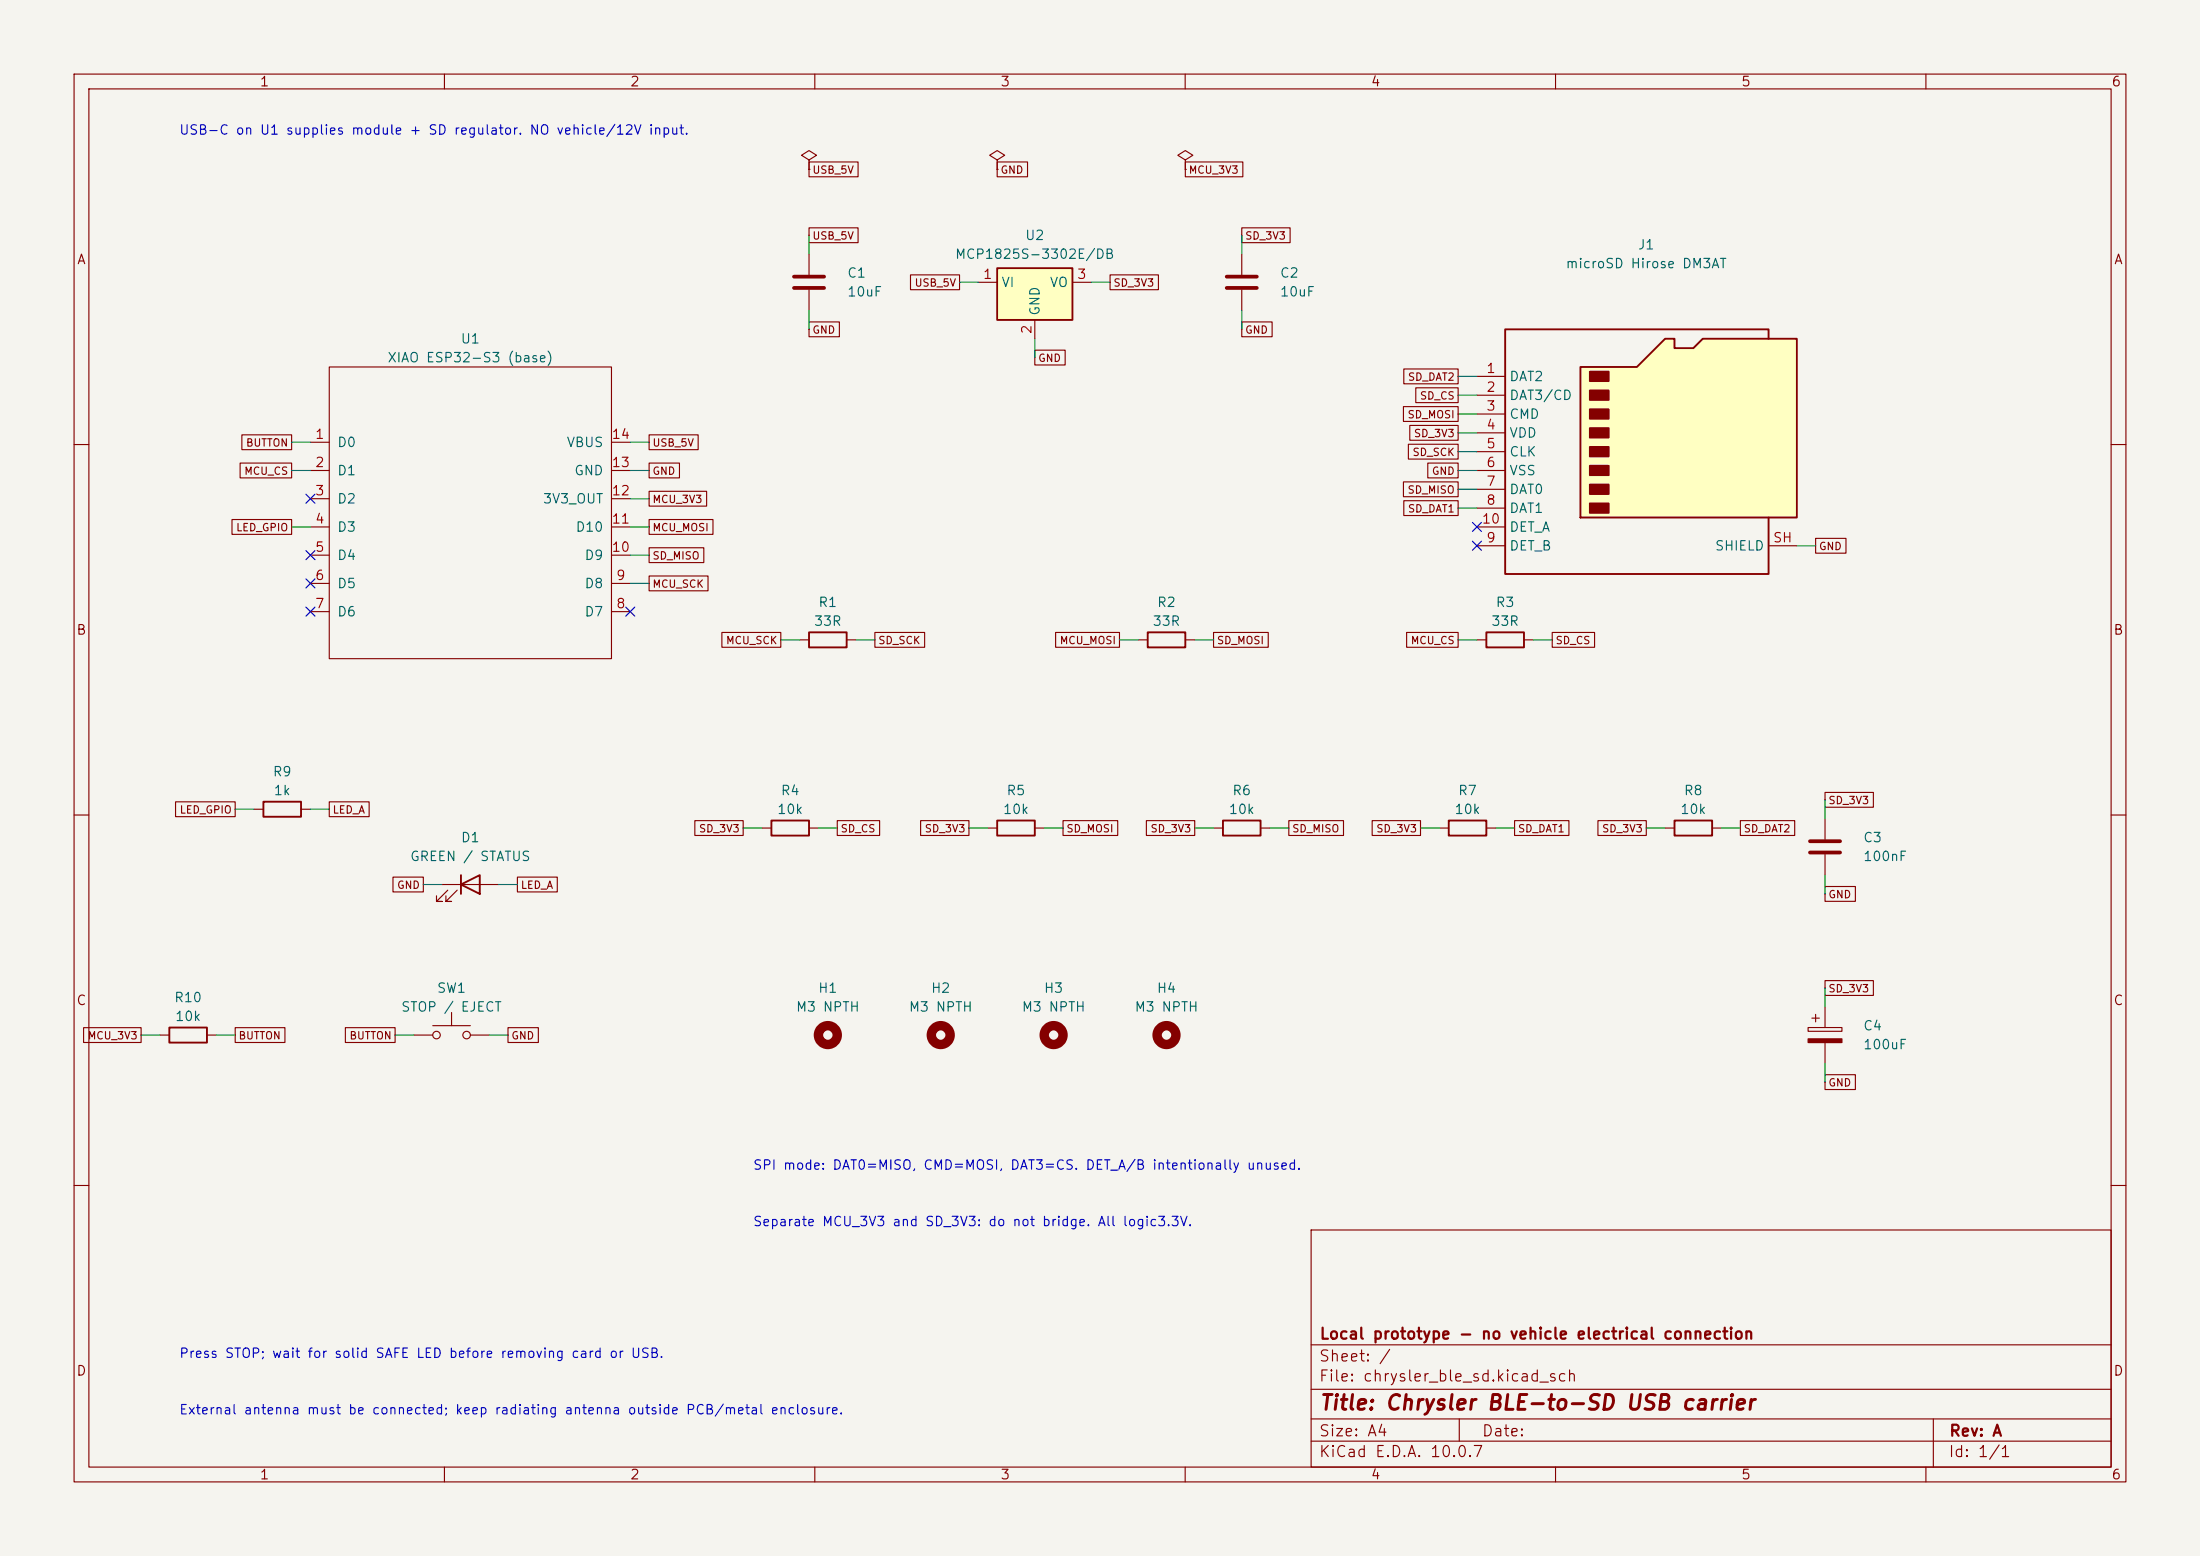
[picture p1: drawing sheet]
<svg xmlns="http://www.w3.org/2000/svg" width="297mm" height="210mm" viewBox="0 0 297 210" stroke-linecap="round" stroke-linejoin="round" font-family="sans-serif">
<path d="M0 0h297v210h-297z" fill="#f5f4ef" stroke="#f5f4ef" stroke-width=".14"/>
<g fill="none" stroke="#840000" stroke-width=".15">
<path d="M10 10h277v190h-277zM12 12h273v186h-273zM60 10v2M110 10v2M160 10v2M210 10v2M260 10v2M10 60h2M285 60h2M10 110h2M59.7 119.4h7.6M285 110h2"/>
<path d="M60.5 120.1l-1.6 1.6h.8h-.8v-.8M61.7 120.1l-1.5 1.6h.8h-.8v-.8M10 160h2M177 166h108v32h-108zM285 160h2M60 198v2M110 198v2M160 198v2M177 194.5h108M177 191.5h108M177 187.5h108M177 181.5h108"/>
<path d="M197 191.5v3M210 198v2M260 198v2M261 191.5v6.5"/>
</g>
<path d="M62.2 119.4l2.6-1.3v2.6zM62.2 118.1v2.6" fill="none" stroke="#840000" stroke-width=".25"/>
<path d="M213.4 49.5h7.6l3.8-3.8h1.3v1.3h2.5l1.3-1.3h12.7v24.2h-29.2z" fill="#ffffc2"/>
<path d="M213.4 49.5h7.6l3.8-3.8h1.3v1.3h2.5l1.3-1.3h12.7v24.2h-29.2zM238.8 45.7v-1.2h-35.6v33h35.6v-7.6M154.9 85.3h5.1v2.1h-5.1zM195.6 110.7h5.1v2.1h-5.1z" fill="none" stroke="#840000" stroke-width=".25"/>
<g fill="#840000" stroke="#840000" stroke-width=".25">
<path d="M214.6 50.2h2.6v1.2h-2.6z"/>
<path d="M214.6 52.7h2.6v1.3h-2.6z"/>
<path d="M214.6 55.2h2.6v1.3h-2.6z"/>
<path d="M214.6 57.8h2.6v1.3h-2.6z"/>
<path d="M214.6 60.3h2.6v1.3h-2.6z"/>
<path d="M214.6 62.9h2.6v1.2h-2.6z"/>
<path d="M214.6 65.4h2.6v1.3h-2.6z"/>
<path d="M214.6 67.9h2.6v1.3h-2.6z"/>
</g>
<g fill="none" stroke="#840000" stroke-width=".15">
<path d="M160 21.6l1-.6-1-.7-1 .7 1 .6v1.3M160 22.9h.1M199.4 50.8h3.8M199.4 53.3h3.8M199.4 55.9h3.8M199.4 58.4h3.8M199.4 61h3.8M199.4 63.5h3.8M199.4 66h3.8M199.4 68.6h3.8M199.4 73.7h3.8M199.4 71.1h3.8"/>
<path d="M238.8 73.7h3.8M153.7 86.4h1.2M160 86.4h1.3M194.3 111.8h1.3M200.7 111.8h1.2"/>
</g>
<path d="M134.6 36.2h10.2v7h-10.2z" fill="#ffffc2"/>
<path d="M134.6 36.2h10.2v7h-10.2zM109.2 85.3h5.1v2.1h-5.1zM200.7 85.3h5v2.1h-5zM35.6 108.2h5v2h-5zM104.1 110.7h5.1v2.1h-5.1zM134.6 110.7h5.1v2.1h-5.1zM165.1 110.7h5.1v2.1h-5.1zM226.1 110.7h5v2.1h-5zM22.9 138.7h5v2h-5z" fill="none" stroke="#840000" stroke-width=".25"/>
<g fill="none" stroke="#840000" stroke-width=".15">
<path d="M109.2 21.6l1-.6-1-.7-1 .7 1 .6v1.3M109.2 22.9h.1M109.2 21.9h6.6v2h-6.6zM109.2 30.7h6.6v2.1h-6.6zM109.2 34.3v2.8M109.2 39.1v2.8M122.9 37.1h6.6v2h-6.6zM132.1 38.1h2.5M134.6 21.6l1-.6-1-.7-1 .7 1 .6v1.3M134.6 22.9h.1M134.6 21.9h4.1v2h-4.1zM144.8 38.1h2.5"/>
<path d="M149.9 37.1h6.5v2h-6.5zM160 21.9h7.8v2h-7.8zM167.6 30.7h6.6v2.1h-6.6zM167.6 34.3v2.8M167.6 39.1v2.8M32.7 58.7h6.7v2h-6.7zM41.9 59.7h2.5M44.4 49.5h38.1v39.4h-38.1zM82.5 59.7h2.6M87.6 58.7h6.7v2h-6.7zM109.2 43.4h4.1v2.1h-4.1zM139.7 47.3h4.1v2h-4.1z"/>
<path d="M139.7 43.2v2.5M167.6 43.4h4.1v2.1h-4.1zM189.5 54.9h7.3v2h-7.3zM189.5 49.8h7.3v2h-7.3zM190.1 60h6.7v2h-6.7zM190.3 57.4h6.5v2h-6.5zM191.1 52.3h5.7v2h-5.7zM31.3 70.1h8.1v2h-8.1zM32.4 62.5h7v2h-7zM41.9 63.5h2.5M41.9 67.3h2.5M41.9 71.1h2.5"/>
<path d="M41.9 74.9h2.5M41.9 78.7h2.5M82.5 63.5h2.6M82.5 67.3h2.6M82.5 71.1h2.6M82.5 74.9h2.6M82.5 78.7h2.6M87.6 62.5h4.1v2h-4.1zM87.6 66.3h7.8v2h-7.8zM87.6 70.1h8.7v2h-8.7zM87.6 73.9h7.4v2h-7.4zM87.6 77.7h8v2h-8z"/>
<path d="M189.5 65h7.3v2h-7.3zM189.5 67.6h7.3v2h-7.3zM192.8 62.5h4v2h-4zM245.1 72.7h4.1v2h-4.1zM41.9 82.6h2.5M82.5 82.6h2.6M97.5 85.4h7.9v2h-7.9zM107.9 86.4h1.3M114.3 86.4h1.3M118.1 85.4h6.7v2h-6.7zM142.5 85.4h8.6v2h-8.6zM163.8 85.4h7.4v2h-7.4z"/>
<path d="M189.9 85.4h6.9v2h-6.9zM199.4 86.4h1.3M205.7 86.4h1.3M209.5 85.4h5.8v2h-5.8zM23.7 108.2h8v2h-8zM34.3 109.2h1.3M40.6 109.2h1.3M44.4 108.2h5.4v2h-5.4zM53.1 118.4h4v2h-4zM69.8 118.4h5.4v2h-5.4zM93.8 110.8h6.5v2h-6.5zM102.9 111.8h1.2"/>
<path d="M109.2 111.8h1.3M113 110.8h5.7v2h-5.7zM124.3 110.8h6.5v2h-6.5zM133.3 111.8h1.3M139.7 111.8h1.3M143.5 110.8h7.4v2h-7.4zM154.8 110.8h6.5v2h-6.5zM163.8 111.8h1.3M170.2 111.8h1.2M174 110.8h7.4v2h-7.4zM185.2 110.8h6.6v2h-6.6zM204.5 110.8h7.3v2h-7.3z"/>
<path d="M215.7 110.8h6.5v2h-6.5zM224.8 111.8h1.3M231.1 111.8h1.3M234.9 110.8h7.4v2h-7.4zM246.4 106.9h6.5v2.1h-6.5zM246.4 119.6h4.1v2.1h-4.1zM246.4 110.5v2.8M246.4 115.3v2.8M11.3 138.7h7.7v2h-7.7zM21.6 139.7h1.3M27.9 139.7h1.3M31.7 138.7h6.8v2h-6.8z"/>
<path d="M46.6 138.7h6.7v2h-6.7zM55.9 139.7h2.5M58.4 138.4h5.1M61 136.7v1.7M63.5 139.7h2.5M68.6 138.7h4.1v2h-4.1zM244.1 138.7h4.6v.5h-4.6zM244.6 137.4h1M245.1 136.9v1M246.4 132.3h6.5v2.1h-6.5zM246.4 135.9v2.8M246.4 145h4.1v2.1h-4.1z"/>
<path d="M246.4 140.7v2.8"/>
<circle cx="58.9" cy="139.7" r=".51"/>
<circle cx="63" cy="139.7" r=".51"/>
</g>
<path d="M244.1 140.2h4.6v.5h-4.6z" fill="#840000" stroke="#840000" stroke-width=".15"/>
<g fill="none" stroke="#840000" stroke-width="1.3">
<circle cx="111.8" cy="139.7" r="1.27"/>
<circle cx="127" cy="139.7" r="1.27"/>
<circle cx="142.2" cy="139.7" r="1.27"/>
<circle cx="157.5" cy="139.7" r="1.27"/>
</g>
<path d="M107.2 37.3h4.1M107.2 38.9h4.1M165.6 37.3h4.1M165.6 38.9h4.1M244.3 113.5h4.1M244.3 115.1h4.1" fill="none" stroke="#840000" stroke-width=".51"/>
<g fill="none" stroke="#009600" stroke-width=".15">
<path d="M109.2 31.8v2.5M129.5 38.1h2.6M147.3 38.1h2.6M167.6 31.8v2.5M39.4 59.7h2.5M85.1 59.7h2.5M109.2 41.9v2.6M139.7 45.7v2.6M167.6 41.9v2.6M196.8 55.9h2.6M196.8 53.3h2.6M196.8 50.8h2.6"/>
<path d="M196.8 58.4h2.6M39.4 63.5h2.5M39.4 71.1h2.5M85.1 78.7h2.5M85.1 63.5h2.5M85.1 71.1h2.5M85.1 67.3h2.5M85.1 74.9h2.5M196.8 68.6h2.6M196.8 63.5h2.6M196.8 61h2.6M196.8 66h2.6"/>
<path d="M242.6 73.7h2.5M105.4 86.4h2.5M115.6 86.4h2.5M151.1 86.4h2.6M161.3 86.4h2.5M196.8 86.4h2.6M207 86.4h2.5M31.7 109.2h2.6M41.9 109.2h2.5M57.1 119.4h2.6M67.3 119.4h2.5M100.3 111.8h2.6"/>
<path d="M110.5 111.8h2.5M130.8 111.8h2.5M141 111.8h2.5M161.3 111.8h2.5M171.4 111.8h2.6M191.8 111.8h2.5M201.9 111.8h2.6M222.2 111.8h2.6M232.4 111.8h2.5M246.4 108v2.5M246.4 118.1v2.6M19 139.7h2.6"/>
<path d="M29.2 139.7h2.5M53.3 139.7h2.6M66 139.7h2.6M246.4 133.4v2.5M246.4 143.5v2.6"/>
</g>
<g fill="none" stroke="#000084" stroke-width=".15">
<path d="M41.3 78.1l1.2 1.2M41.3 74.3l1.2 1.2M41.3 66.7l1.2 1.2M42.5 78.1l-1.2 1.2M42.5 74.3l-1.2 1.2M42.5 66.7l-1.2 1.2M198.8 70.5l1.2 1.2M198.8 73.1l1.2 1.2M200 70.5l-1.2 1.2M200 73.1l-1.2 1.2M41.3 81.9l1.2 1.3M42.5 81.9l-1.2 1.3"/>
<path d="M84.5 81.9l1.2 1.3M85.7 81.9l-1.2 1.3"/>
</g>
<text font-size="2" fill="#840000" x="178" y="190.8">Title: Chrysler BLE-to-SD USB carrier</text>
<g font-size="1.5" fill="#840000">
<text x="178" y="184.1">Sheet: /</text>
<text x="178" y="181.1">Local prototype - no vehicle electrical connection</text>
<text x="178" y="186.8">File: chrysler_ble_sd.kicad_sch</text>
<text x="178" y="197">KiCad E.D.A. 10.0.7</text>
<text x="178" y="194.2">Size: A4</text>
<text x="200" y="194.2">Date:</text>
<text x="263" y="197">Id: 1/1</text>
<text x="263" y="194.2">Rev: A</text>
</g>
<g font-size="1.3" fill="#840000">
<text x="35" y="12">1</text>
<text x="85" y="12">2</text>
<text x="135" y="12">3</text>
<text x="185" y="12">4</text>
<text x="235" y="12">5</text>
<text x="285" y="12">6</text>
<text x="10.3" y="36">A</text>
<text x="285.3" y="36">A</text>
<text x="10.2" y="86">B</text>
<text x="285.2" y="86">B</text>
<text x="10.2" y="136">C</text>
<text x="285.2" y="136">C</text>
<text x="10.2" y="186">D</text>
<text x="285.2" y="186">D</text>
<text x="35" y="200">1</text>
<text x="85" y="200">2</text>
<text x="135" y="200">3</text>
<text x="185" y="200">4</text>
<text x="235" y="200">5</text>
<text x="285" y="200">6</text>
</g>
<g font-size="1.3" fill="#0000c2">
<text x="24.1" y="18.5">USB-C on U1 supplies module + SD regulator. NO vehicle/12V input.</text>
<text x="101.6" y="158.2">SPI mode: DAT0=MISO, CMD=MOSI, DAT3=CS. DET_A/B intentionally unused.</text>
<text x="101.6" y="165.8">Separate MCU_3V3 and SD_3V3: do not bridge. All logic3.3V.</text>
<text x="24.1" y="183.6">Press STOP; wait for solid SAFE LED before removing card or USB.</text>
<text x="24.1" y="191.2">External antenna must be connected; keep radiating antenna outside PCB/metal enclosure.</text>
</g>
<g font-size="1.3" fill="#006464">
<text x="128.8" y="35.3">MCP1825S-3302E/DB</text>
<text x="138.3" y="32.7">U2</text>
<text x="221" y="34">J1</text>
<text x="114.3" y="37.8">C1</text>
<text x="114.3" y="40.3">10uF</text>
<text x="135.1" y="39.1">VI</text>
<text x="141.6" y="39.1">VO</text>
<text x="172.7" y="37.8">C2</text>
<text x="172.7" y="40.3">10uF</text>
<text x="211.3" y="36.5">microSD Hirose DM3AT</text>
<text x="62.1" y="46.7">U1</text>
<text x="140.7" y="42.7" transform="rotate(-90 140.7 42.7)">GND</text>
<text x="52.2" y="49.2">XIAO ESP32-S3 (base)</text>
<text x="203.7" y="51.8">DAT2</text>
<text x="203.7" y="54.3">DAT3/CD</text>
<text x="203.7" y="56.8">CMD</text>
<text x="203.7" y="59.4">VDD</text>
<text x="45.4" y="60.7">D0</text>
<text x="45.4" y="64.5">D1</text>
<text x="76.4" y="60.7">VBUS</text>
<text x="77.4" y="64.5">GND</text>
<text x="203.7" y="61.9">CLK</text>
<text x="203.7" y="64.5">VSS</text>
<text x="45.4" y="68.3">D2</text>
<text x="73.2" y="68.3">3V3_OUT</text>
<text x="203.7" y="67">DAT0</text>
<text x="203.7" y="69.5">DAT1</text>
<text x="45.4" y="72.1">D3</text>
<text x="45.4" y="75.9">D4</text>
<text x="77.6" y="72.1">D10</text>
<text x="78.8" y="75.9">D9</text>
<text x="203.7" y="74.6">DET_B</text>
<text x="203.7" y="72.1">DET_A</text>
<text x="231.4" y="74.6">SHIELD</text>
<text x="45.4" y="79.7">D5</text>
<text x="45.4" y="83.5">D6</text>
<text x="78.8" y="83.5">D7</text>
<text x="78.8" y="79.7">D8</text>
<text x="110.4" y="82.2">R1</text>
<text x="156.1" y="82.2">R2</text>
<text x="201.8" y="82.2">R3</text>
<text x="109.8" y="84.8">33R</text>
<text x="155.5" y="84.8">33R</text>
<text x="201.2" y="84.8">33R</text>
<text x="36.7" y="105.1">R9</text>
<text x="36.9" y="107.6">1k</text>
<text x="105.3" y="107.6">R4</text>
<text x="135.8" y="107.6">R5</text>
<text x="166.3" y="107.6">R6</text>
<text x="196.8" y="107.6">R7</text>
<text x="227.2" y="107.6">R8</text>
<text x="62.1" y="114">D1</text>
<text x="104.8" y="110.2">10k</text>
<text x="135.3" y="110.2">10k</text>
<text x="165.8" y="110.2">10k</text>
<text x="196.3" y="110.2">10k</text>
<text x="226.7" y="110.2">10k</text>
<text x="251.4" y="114">C3</text>
<text x="55.3" y="116.5">GREEN / STATUS</text>
<text x="251.4" y="116.5">100nF</text>
<text x="23.4" y="135.6">R10</text>
<text x="54.1" y="136.9">STOP / EJECT</text>
<text x="58.9" y="134.3">SW1</text>
<text x="107.4" y="136.9">M3 NPTH</text>
<text x="110.4" y="134.3">H1</text>
<text x="122.6" y="136.9">M3 NPTH</text>
<text x="125.6" y="134.3">H2</text>
<text x="137.8" y="136.9">M3 NPTH</text>
<text x="140.8" y="134.3">H3</text>
<text x="153.1" y="136.9">M3 NPTH</text>
<text x="156.1" y="134.3">H4</text>
<text x="23.5" y="138.1">10k</text>
<text x="251.4" y="139.4">C4</text>
<text x="251.4" y="141.9">100uF</text>
</g>
<g font-size="1.3" fill="#a90000">
<text x="132.6" y="38">1</text>
<text x="145.3" y="38">3</text>
<text x="139.6" y="45.2" transform="rotate(-90 139.6 45.2)">2</text>
<text x="200.6" y="50.7">1</text>
<text x="200.6" y="53.2">2</text>
<text x="42.4" y="59.6">1</text>
<text x="82.5" y="59.6">14</text>
<text x="200.6" y="55.7">3</text>
<text x="200.6" y="58.3">4</text>
<text x="42.4" y="63.4">2</text>
<text x="82.5" y="63.4">13</text>
<text x="200.6" y="60.8">5</text>
<text x="200.6" y="63.4">6</text>
<text x="200.6" y="65.9">7</text>
<text x="42.4" y="67.2">3</text>
<text x="42.4" y="71">4</text>
<text x="82.5" y="71">11</text>
<text x="82.5" y="67.2">12</text>
<text x="200" y="71">10</text>
<text x="200.6" y="68.4">8</text>
<text x="42.4" y="74.8">5</text>
<text x="82.5" y="74.8">10</text>
<text x="200.6" y="73.5">9</text>
<text x="239.3" y="73.5">SH</text>
<text x="42.4" y="78.6">6</text>
<text x="42.4" y="82.4">7</text>
<text x="83.1" y="82.4">8</text>
<text x="83.1" y="78.6">9</text>
</g>
<g font-size="1" fill="#840000">
<text x="109.6" y="23.7">USB_5V</text>
<text x="135" y="23.7">GND</text>
<text x="160.4" y="23.7">MCU_3V3</text>
<text x="109.6" y="32.6">USB_5V</text>
<text x="168" y="32.6">SD_3V3</text>
<text x="123.4" y="38.9">USB_5V</text>
<text x="150.2" y="38.9">SD_3V3</text>
<text x="109.6" y="45.3">GND</text>
<text x="168" y="45.3">GND</text>
<text x="140.1" y="49.1">GND</text>
<text x="190" y="51.6">SD_DAT2</text>
<text x="189.9" y="56.7">SD_MOSI</text>
<text x="190.8" y="59.2">SD_3V3</text>
<text x="191.6" y="54.2">SD_CS</text>
<text x="32.9" y="64.3">MCU_CS</text>
<text x="33.1" y="60.5">BUTTON</text>
<text x="88" y="60.5">USB_5V</text>
<text x="88" y="64.3">GND</text>
<text x="190.6" y="61.8">SD_SCK</text>
<text x="193.2" y="64.3">GND</text>
<text x="31.8" y="71.9">LED_GPIO</text>
<text x="88" y="68.1">MCU_3V3</text>
<text x="88" y="71.9">MCU_MOSI</text>
<text x="189.9" y="66.9">SD_MISO</text>
<text x="190" y="69.4">SD_DAT1</text>
<text x="88" y="75.8">SD_MISO</text>
<text x="245.5" y="74.5">GND</text>
<text x="88" y="79.6">MCU_SCK</text>
<text x="97.9" y="87.2">MCU_SCK</text>
<text x="118.5" y="87.2">SD_SCK</text>
<text x="143" y="87.2">MCU_MOSI</text>
<text x="164.2" y="87.2">SD_MOSI</text>
<text x="190.4" y="87.2">MCU_CS</text>
<text x="209.9" y="87.2">SD_CS</text>
<text x="24.2" y="110">LED_GPIO</text>
<text x="44.8" y="110">LED_A</text>
<text x="94.3" y="112.6">SD_3V3</text>
<text x="113.4" y="112.6">SD_CS</text>
<text x="124.8" y="112.6">SD_3V3</text>
<text x="143.9" y="112.6">SD_MOSI</text>
<text x="155.2" y="112.6">SD_3V3</text>
<text x="174.4" y="112.6">SD_MISO</text>
<text x="185.7" y="112.6">SD_3V3</text>
<text x="204.8" y="112.6">SD_DAT1</text>
<text x="216.2" y="112.6">SD_3V3</text>
<text x="235.3" y="112.6">SD_DAT2</text>
<text x="246.8" y="108.8">SD_3V3</text>
<text x="53.5" y="120.2">GND</text>
<text x="70.2" y="120.2">LED_A</text>
<text x="246.8" y="121.5">GND</text>
<text x="246.8" y="134.2">SD_3V3</text>
<text x="11.8" y="140.5">MCU_3V3</text>
<text x="32.1" y="140.5">BUTTON</text>
<text x="47.1" y="140.5">BUTTON</text>
<text x="69" y="140.5">GND</text>
<text x="246.8" y="146.9">GND</text>
</g>
</svg>
